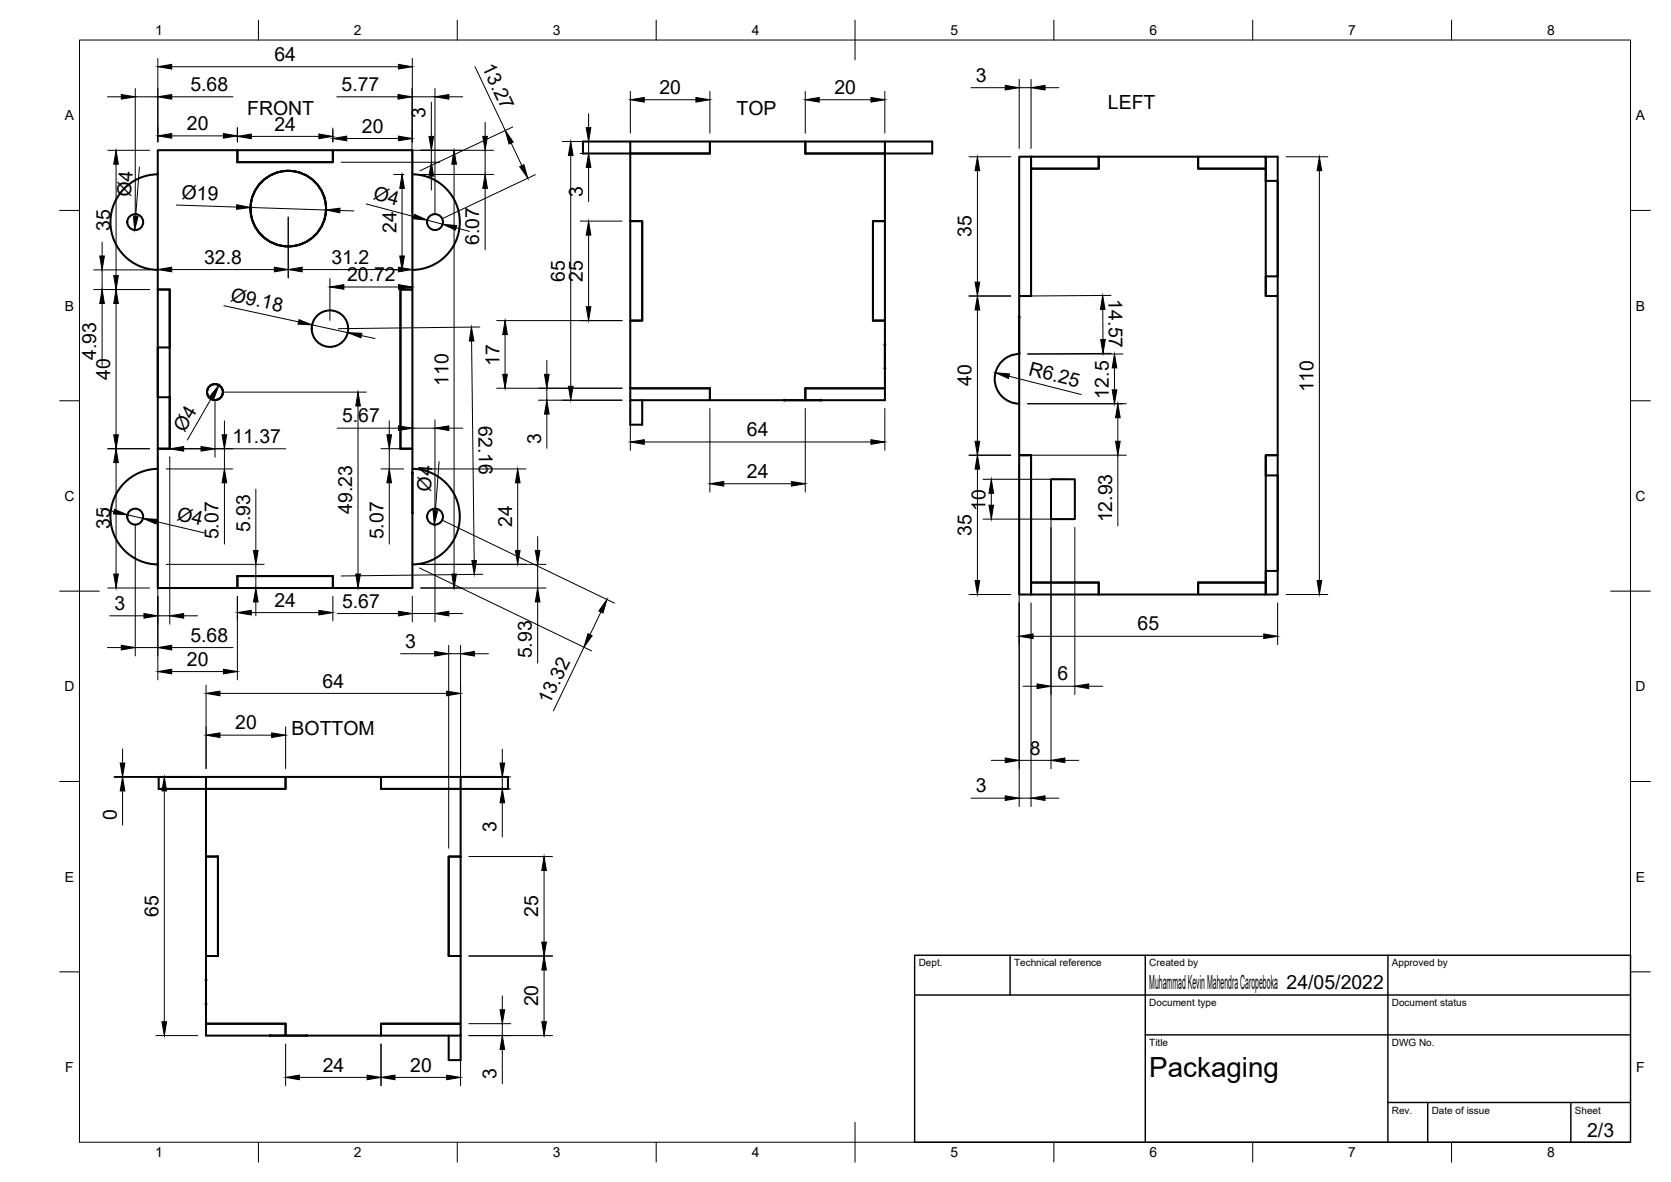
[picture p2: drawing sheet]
<svg xmlns="http://www.w3.org/2000/svg" width="420mm" height="297mm" viewBox="0 0 420 297" stroke-linecap="round" stroke-linejoin="round" font-family="sans-serif">
<!-- layer: Visible -->
<g fill="none" stroke="#000" stroke-width=".51">
<path d="M59.7 37.7h24v3.1h-24zM146.6 35.6h11.9v3h-11.9zM158.5 35.6h20v3h-20M158.5 38.6v17h3v25h-3v17h20M202.5 35.6h20v3h-20M202.5 35.6h-24v3h-20M202.5 38.6h20v17h-3v25h3v17M202.5 35.6v3M222.5 35.6h11.9v3h-11.9M256.3 39.4h2.9v35h-2.9zM259.2 39.4h17.1v3h-17.1M301.3 39.4h17v3h-17z"/>
<path d="M39.7 43.8a12 12 0 0 0-11.9 12 12 12 0 0 0 11.9 12M59.7 40.8v-3.1h-20v35.1h3v14.5v-14.5h-3v40h3M59.7 40.8h24v-3.1h20v35.1h-3v40M103.7 43.8a12 12 0 0 1 11.9 12 12 12 0 0 1-11.9 12M158.5 55.6h3v25h-3zM219.5 55.6h3v25h-3zM318.3 42.4v-3h3v35h-3v-4.9v4.9h3v40h-3v5.1v-5.1h3v35h-3v-5.9v2.9h-17v3h-25v-3h-17.1v-32h-2.9v-40h2.9v-32h17.1v-3h25v3h17v3.1M318.3 45.5h3v24h-3zM318.3 42.4v3.1M100.7 72.8h3v40h-3zM256.3 79.6v9.2M39.7 87.3h3v25.5v-13h-3z"/>
<path d="M158.5 97.6h20v3h-20zM178.5 97.6v3h24v-3M202.5 97.6v3h20v-3M202.5 97.6h20M222.5 86.6v6M256.3 89a6.3 6.3 0 0 0-6.2 6.2 6.3 6.3 0 0 0 6.2 6.3M39.7 117.8a12 12 0 0 0-11.9 12 12 12 0 0 0 11.9 12M42.7 112.8h-3v35h20M100.7 112.8h3v35h-20v-3h-24M103.7 118.8v10M103.7 117.8a12 12 0 0 1 11.9 12 12 12 0 0 1-11.9 12M158.5 100.6v6.1h3v-6.1"/>
<path d="M197.2 100.6h9.2M256.3 114.4h2.9v35h-2.9zM318.3 119.5h3v24h-3zM264.3 120.4h6v10.1h-6zM59.7 144.8h24v3h-24M59.7 144.8v3M259.2 146.4h17.1v3h-17.1zM301.3 146.4h17v3h-17zM39.9 195.2h11.9v3.1h-11.9zM51.8 195.2h20v3.1h-20M95.8 198.3h20v-3.1h11.9v3.1h-11.9M95.8 198.3v-3.1h-24v3.1h-20v17h3"/>
<path d="M95.8 198.3h20M115.8 195.2h-20v3.1M115.8 198.3v17h-3v24.9h3v17.1h-20v3h-24v-3M51.8 215.3h3v24.9h-3zM54.8 215.3v24.9h-3v17.1h20M112.8 215.3h3v24.9h-3zM51.8 257.3h20v3h-20zM51.8 246.3v6M95.8 257.3h20v3h-20zM67.9 260.3h9.2M112.8 260.3v6.1h3v-6.1"/>
<circle cx="34" cy="55.8" r="2"/>
<circle cx="72.5" cy="52.4" r="9.5"/>
<circle cx="109.4" cy="55.8" r="2"/>
<circle cx="54" cy="98.5" r="2"/>
<circle cx="83" cy="82.6" r="4.6"/>
<circle cx="34" cy="129.8" r="2"/>
<circle cx="109.4" cy="129.8" r="2"/>
</g>
<g fill="#000" stroke="#000" stroke-width=".25">
<circle cx="256.3" cy="79.6" r=".24"/>
<circle cx="222.5" cy="86.6" r=".24"/>
<circle cx="222.5" cy="92.6" r=".24"/>
<circle cx="256.3" cy="88.8" r=".24"/>
<circle cx="103.7" cy="118.8" r=".24"/>
<circle cx="197.2" cy="100.6" r=".24"/>
<circle cx="206.3" cy="100.6" r=".24"/>
<circle cx="103.7" cy="128.8" r=".24"/>
<circle cx="51.8" cy="246.3" r=".24"/>
<circle cx="51.8" cy="252.3" r=".24"/>
<circle cx="67.9" cy="260.3" r=".24"/>
<circle cx="77.1" cy="260.3" r=".24"/>
</g>
<!-- layer: Border -->
<g fill="none" stroke="#000" stroke-width=".25">
<path d="M20 10.1h390v276.9h-390zM65 5.1v5M115 5.1v5M165 5.1v5M215 5.1v10M265 5.1v5M315 5.1v5M365 5.1v5M15 52.9h5M410 52.9h5M15 100.7h5M410 100.7h5"/>
<path d="M15 148.6h10M405 148.6h10M15 196.4h5M410 196.4h5M15 244.2h5M410 244.2h5M65 287v5M115 287v5M165 287v5M215 282.1v9.9M265 287v5M315 287v5"/>
<path d="M365 287v5"/>
</g>
<!-- layer: TitleBlock -->
<path d="M230 240.1h180v46.9h-180zM230 250h180M254 240.1v9.9M288 240.1v46.9M349 240.1v46.9M288 260.1h122M349 277.1h61M359 277.1v9.9M395 277.1v9.9" fill="none" stroke="#000" stroke-width=".36"/>
<!-- layer: Dimensions -->
<g fill="none" stroke="#000" stroke-width=".25">
<path d="M39.7 14.7v21M43.2 16.8h57M103.7 14.7v21M119.4 16.7l7.6 16.1M256.3 19.9v17.4M259.2 19.9v17.4M27 24.3h3.5M27.1 37.8h10.5M34 24.3h5.7M34 22.2v31.5M43.2 34.1h13M43.2 24.3h15.4"/>
<path d="M59.7 32v3.7M63.2 34.3h17M83.7 32.2v3.5M84.7 24.3h15.4M85.8 37.8h38.3M87.2 34.8h13M103.6 22.2v31.5M103.6 24.3h5.8M108.5 25.7v8.6M108.5 37.8v3M109.4 22.2v31.5M112.9 24.3h3.5"/>
<path d="M122 30.8v3.5M122 37.8v6M128.5 35.9l2.7 5.7M128.9 31.9l-23.3 11M141.4 35.6h15M143.5 39.1v58M145.9 38.6h10.5M148 28.6v3.5M148 35.6v3M158.5 23v10.5M162 25.1h13M178.5 23v10.5"/>
<path d="M202.5 23v10.5M206 25.1h13M222.5 23v10.5M243.6 39.4h10.5M244.2 22h8.6M256.3 22h2.9M262.8 22h3.5M323.4 39.4h10.5M29.2 41.3v28M35.1 42l-1 12.3M44.4 51.5l15.1 .5M63 52.1l19 .7"/>
<path d="M72.5 54.6v15.2M85.5 52.9l3.5 .1M85.8 40.8h24.8M92.1 51.3l11.9 3.1M99 43.8h2.6M101.1 47.3v17M105.8 43.8h18.3M107.4 55.3l3.9 1.1M108.5 44.3v3.5M114.2 41.3v103M114.7 57.2l3.3 1M122 47.3v15.4"/>
<path d="M134.6 43.9l-23.3 11M145.9 55.6h10.5M148 42.1v8.6M148 59.1v18M245.8 42.9v28M331.7 42.9v103M23.6 72.8h14M23.6 67.8h14M25.7 60.8v3.5M25.7 67.8v5M25.7 76.3v15.5M29.2 76.3v33"/>
<path d="M43.2 67.7h25.8M56.3 76.8l18.8 4.1M76 67.7h24.2M83 70v10.5M86.5 72.1h13.7M99 67.8h2.6M103.7 70v.7M243.6 74.4h10.5M245.8 77.9v33M277.3 77.8v7.5M279.4 74.2l-21 .2M53.3 99.8l-6.2 10.8"/>
<path d="M56.2 98.5h35.9M78.5 81.6l8.9 2M90.9 84.3l3.4 .8M118.6 85.7l.6 55.2M120.6 82.2l-35.5 .4M124.9 80.6h31.5M124.9 97.6h31.5M127 84.1v10M137.5 90.6v3.5M137.5 97.6v3M253.7 94.5l18.2 4.7M258.4 89h23.9"/>
<path d="M279.5 88.8l-21 .1M280.2 92.5v5.5M27.1 112.8h10.5M29.2 116.3v28M39.7 114.9v56M41.8 112.8h30M41.8 117.8h16.7M42.7 114.9v42M54.1 100.6v14.3M56.4 105.8v3.5M56.4 112.8v5M84.8 107.6h15.4"/>
<path d="M90 102v42.3M95.8 112.8h5.8M95.8 117.8h5.7M97.9 105.8v3.5M97.9 112.8v5M103.7 105.5v5.2M103.7 107.6h5.7M105.7 117.8h26.6M109.4 105.5v22.2M110.4 116l-.9 12.3M112.9 107.6h3.5M135.4 100.6h21"/>
<path d="M137.5 104.1v8.6M158.5 102.7v10.5M162 111.1h57M178.5 102.7v21M202.5 102.7v21M222.5 102.7v10.5M243.6 114.4h10.5M245.8 117.9v28M256.3 116.5v86.2M258.4 114.4h24.8M258.4 101.5h24.8M281.1 105v5.9"/>
<path d="M281.1 114.4v17.8M25.3 127.8l3.4 .8M32.1 129.4l3.9 .9M34 131.9v32.9M39.4 131.1l12 2.8M56.4 121.3v15.4M64.3 122.9v15.4M97.9 121.3v15.4M109.4 131.9v24.4M111.3 130.8l43.2 20.8M130.2 121.3v17M135.2 134.8v3.5"/>
<path d="M182 121.6h17M247.2 120.4h21M247.2 130.5h21M249.3 124v3M264.3 122.6v70.6M270.3 132.6v41.9M27.1 147.8h10.5M27.6 154.8h8.6M39.7 154.8h3M41.8 147.8h50.3M41.8 141.8h24.6M46.2 154.8h3.5"/>
<path d="M59.7 149.9v21M63.2 154h17M64.3 141.8v6M64.3 151.3v3.5M83.7 149.9v6.1M84.8 154.2h15.4M103.7 149.9v6.4M103.7 154.2h5.7M105.5 142.7l43.2 20.9M105.7 141.8h31.6M105.8 147.8h31.5M112.9 154.2h3.5"/>
<path d="M121.4 144.3l-35.6 .4M135.2 141.8v6M135.2 151.3v15.4M151.1 153.8l-2.7 5.7M243.6 149.4h10.5M259.2 151.5v51.2M259.8 159.9h58M321.2 151.5v10.5M323.4 149.4h10.5M27 162.7h3.5M34 162.7h5.7M43.2 162.7h15.4"/>
<path d="M43.2 168.8h13M51.8 172.2v21M55.3 174.3h57M100.7 164.3h8.6M112.8 162.2v51M112.8 164.3h3M115.8 162.2v51M119.3 164.3h3.5M146.8 162.7l-7.7 15.9M257.3 172.5h3.5M264.3 172.5h6M273.7 172.5h3.6"/>
<path d="M30.8 188.3v3.5M30.8 198.8v8.5M39.2 195.2h10.5M41.3 198.8v58M49.7 195.2h-21h21M55.3 184.7h13M71.8 182.7v10.5M117.9 195.2h10.5M117.9 198.3h10.5M126.3 188.3v3.5M126.3 195.2v3.1M249.3 191.1h3.5"/>
<path d="M256.3 191.1h8M267.8 191.1h3.5M117.9 215.3h21M126.3 201.7v8.6M136.8 218.8v18M244.2 200.6h8.6M256.3 200.6h2.9M262.8 200.6h3.5M117.9 257.2h10.5M117.9 240.2h21M126.3 250.3v3.5M126.3 257.2v3.1"/>
<path d="M136.8 243.8v13M39.2 260.3h10.5M71.8 262.3v10.5M75.3 270.7h17M95.8 262.3v10.5M99.3 270.7h13M115.8 262.3v10.5M117.9 260.3h21M126.3 263.7v8.6"/>
</g>
<g fill="#000" stroke="#000" stroke-width=".25">
<path d="M39.7 16.8l3.5-.6v1.1zM100.2 16.2l3.5 .6-3.5 .5zM30.5 23.8l3.5 .5-3.5 .6zM39.7 34.1l3.5-.5v1.1zM39.7 24.3l3.5-.5v1.1zM56.2 33.6l3.5 .5-3.5 .6zM59.7 34.3l3.5-.6v1.1zM80.2 33.7l3.5 .6-3.5 .5zM83.7 34.8l3.5-.6v1.2zM100.1 23.8l3.5 .5-3.5 .6zM100.2 34.2l3.5 .6-3.5 .6zM107.9 34.3h1.1l-.5 3.5z"/>
<path d="M109.4 24.3l3.5-.5v1.1zM121.4 34.3h1.2l-.6 3.5zM127 32.8l2.1 2.9-1.1 .5zM143.5 35.6l.6 3.5h-1.2zM147.4 32.1h1.2l-.6 3.5zM158.5 25.1l3.5-.6v1.2zM175 24.5l3.5 .6-3.5 .6zM202.5 25.1l3.5-.6v1.2zM219 24.5l3.5 .6-3.5 .6zM252.8 21.4l3.5 .6-3.5 .6zM259.2 22l3.6-.6v1.2zM29.2 37.8l.6 3.5h-1.2z"/>
<path d="M33.5 54.3l1.2 .1-.8 3.4zM59.5 51.4l3.5 .7-3.5 .5zM82 52.8l3.5-.5-.1 1.2zM101.1 43.8l.6 3.5h-1.2zM104.2 53.9l3.2 1.4-3.5-.3zM108.5 40.8l.5 3.5h-1.1zM114.2 37.8l.6 3.5h-1.2zM111.3 56.4l3.5 .3-.3 1.1zM122 43.8l.6 3.5h-1.2zM130.7 41.9l1-.5 1 3.4zM148 55.6l.6 3.5h-1.2zM148 38.6l.6 3.5h-1.2z"/>
<path d="M245.8 39.4l.5 3.5h-1.1zM331.7 39.4l.6 3.5h-1.1zM25.1 64.3h1.1l-.5 3.5zM25.7 72.8l.5 3.5h-1.1zM28.6 69.3h1.2l-.6 3.5zM29.2 72.8l.6 3.5h-1.2zM39.7 67.7l3.5-.6v1.2zM69 67.1l3.5 .6-3.5 .6zM72.5 67.7l3.5-.6v1.2zM83 72.1l3.5-.6v1.2zM100.2 67.1l3.5 .6-3.5 .6zM100.2 71.5l3.5 .6-3.5 .6z"/>
<path d="M100.5 64.3h1.2l-.6 3.5zM147.4 77.1h1.2l-.6 3.5zM245.2 70.9h1.1l-.5 3.5zM245.8 74.4l.5 3.5h-1.1zM277.3 74.3l.6 3.5h-1.2zM55.1 96.8l-1.3 3.3-1-.5zM75.2 80.3l3.3 1.3-3.6-.1zM87.4 83.6l3.6 .2-.3 1.1zM118.5 82.2l.7 3.5h-1.2zM127 80.6l.6 3.5h-1.2zM126.4 94.1h1.2l-.6 3.5zM136.9 94.1h1.2l-.6 3.5z"/>
<path d="M142.9 97.1h1.2l-.6 3.5zM250.3 93.7l3.5 .3-.2 1.1zM276.8 85.3h1.1l-.6 3.5zM280.2 89l.6 3.5h-1.1zM279.7 98h1.1l-.6 3.5zM28.6 109.3h1.2l-.6 3.5zM29.2 112.8l.6 3.5h-1.2zM42.7 112.8l3.5-.6v1.2zM50.5 112.2l3.6 .6-3.6 .6zM55.8 109.3h1.2l-.6 3.5zM90 98.5l.6 3.5h-1.1zM97.3 109.3h1.1l-.5 3.5z"/>
<path d="M100.2 107l3.5 .6-3.5 .6zM109.4 107.6l3.5-.6v1.2zM137.5 100.6l.6 3.5h-1.2zM158.5 111.1l3.5-.6v1.2zM219 110.5l3.5 .6-3.5 .6zM245.2 110.9h1.1l-.5 3.5zM245.8 114.4l.5 3.5h-1.1zM281.1 101.5l.6 3.5h-1.2zM280.5 110.9h1.2l-.6 3.5zM28.8 128l3.3 1.4-3.6-.3zM36 130.3l3.5 .2-.3 1.2zM56.4 117.8l.6 3.5h-1.2z"/>
<path d="M63.7 138.3h1.2l-.6 3.5zM97.9 117.8l.5 3.5h-1.1zM108.9 128.3l1.1 .1-.8 3.4zM130.2 117.8l.6 3.5h-1.2zM129.6 138.3h1.2l-.6 3.5zM134.6 138.3h1.2l-.6 3.5zM178.5 121.6l3.5-.6v1.2zM199 121l3.5 .6-3.5 .6zM249.3 120.4l.5 3.6h-1.1zM248.7 127h1.1l-.5 3.5zM28.6 144.3h1.2l-.6 3.5zM36.2 154.2l3.5 .6-3.5 .5z"/>
<path d="M42.7 154.8l3.5-.6v1.1zM59.7 154l3.5-.6v1.1zM64.3 147.8l.6 3.5h-1.2zM80.2 153.4l3.5 .6-3.5 .5zM89.5 144.3h1.1l-.6 3.5zM100.2 153.6l3.5 .6-3.5 .6zM109.4 154.2l3.5-.6v1.2zM113.6 144.3h1.2l-.6 3.5zM118.6 140.9h1.2l-.5 3.4zM135.2 147.8l.6 3.5h-1.2zM147.8 159.2l1.1 .6-2.1 2.9zM152.6 150.7l-1 3.4-1-.5z"/>
<path d="M245.2 145.9h1.1l-.5 3.5zM256.3 159.9l3.5-.6v1.2zM317.8 159.3l3.4 .6-3.4 .6zM331.2 145.9h1.1l-.6 3.5zM30.5 162.2l3.5 .5-3.5 .6zM39.7 162.7l3.5-.5v1.1zM39.7 168.8l3.5-.6v1.1zM51.8 174.3l3.5-.6v1.1zM56.2 168.2l3.5 .6-3.5 .5zM109.3 163.7l3.5 .6-3.5 .6zM112.3 173.7l3.5 .6-3.5 .5zM115.8 164.3l3.5-.6v1.2z"/>
<path d="M260.8 171.9l3.5 .6-3.5 .5zM270.3 172.5l3.4-.6v1.1zM30.2 191.8h1.2l-.6 3.4zM30.8 195.2l.6 3.6h-1.2zM41.3 195.2l.6 3.6h-1.2zM51.8 184.7l3.5-.5v1.1zM68.3 184.2l3.5 .5-3.5 .6zM125.7 191.8h1.2l-.6 3.4zM252.8 190.5l3.5 .6-3.5 .6zM252.8 200l3.5 .6-3.5 .6zM259.2 200.6l3.6-.6v1.2zM264.3 191.1l3.5-.6v1.2z"/>
<path d="M126.3 198.3l.6 3.4h-1.2zM136.8 215.3l.6 3.5h-1.2zM136.2 236.8h1.2l-.6 3.4zM40.7 256.8h1.2l-.6 3.5zM125.7 253.8h1.2l-.6 3.4zM136.2 256.8h1.2l-.6 3.5zM136.8 240.2l.6 3.6h-1.2zM71.8 270.7l3.5-.5v1.1zM92.3 270.2l3.5 .5-3.5 .6zM95.8 270.7l3.5-.5v1.1zM112.3 270.2l3.5 .5-3.5 .6zM126.3 260.3l.6 3.4h-1.2z"/>
<circle cx="30.8" cy="195.2" r=".11"/>
</g>
<text font-size="7" x="289" y="270.6">Packaging</text>
<g font-size="4.9">
<text x="69" y="15.3">64</text>
<text x="121.1" y="16.9" transform="rotate(65 121.1 16.9)">13.27</text>
<text x="47.9" y="22.9">5.68</text>
<text x="85.9" y="22.9">5.77</text>
<text x="165.8" y="23.6">20</text>
<text x="209.8" y="23.6">20</text>
<text x="245.4" y="20.6">3</text>
<text x="62.1" y="28.9">FRONT</text>
<text x="107" y="29.6" transform="rotate(-90 107 29.6)">3</text>
<text x="185.2" y="28.9">TOP</text>
<text x="278.6" y="27.5">LEFT</text>
<text x="47" y="32.7">20</text>
<text x="69" y="32.9">24</text>
<text x="91" y="33.3">20</text>
<text x="32.9" y="49.5" transform="rotate(-86 32.9 49.5)">Ø4</text>
<text x="45.6" y="50" transform="rotate(2 45.6 50)">Ø19</text>
<text x="93.6" y="50.1" transform="rotate(15 93.6 50.1)">Ø4</text>
<text x="146.5" y="49.5" transform="rotate(-90 146.5 49.5)">3</text>
<text x="27.7" y="58" transform="rotate(-90 27.7 58)">35</text>
<text x="99.7" y="58.5" transform="rotate(-90 99.7 58.5)">24</text>
<text x="244.3" y="59.6" transform="rotate(-90 244.3 59.6)">35</text>
<text x="120.5" y="61.5" transform="rotate(-90 120.5 61.5)">6.07</text>
<text x="51.3" y="66.3">32.8</text>
<text x="83.4" y="66.3">31.2</text>
<text x="87.3" y="70.7">20.72</text>
<text x="142" y="70.8" transform="rotate(-90 142 70.8)">65</text>
<text x="146.5" y="70.8" transform="rotate(-90 146.5 70.8)">25</text>
<text x="57.8" y="75.6" transform="rotate(12 57.8 75.6)">Ø9.18</text>
<text x="278.7" y="75.3" transform="rotate(90 278.7 75.3)">14.57</text>
<text x="24.2" y="90.5" transform="rotate(-90 24.2 90.5)">4.93</text>
<text x="27.7" y="95.4" transform="rotate(-90 27.7 95.4)">40</text>
<text x="125.6" y="92" transform="rotate(-90 125.6 92)">17</text>
<text x="258.4" y="94.2" transform="rotate(14 258.4 94.2)">R6.25</text>
<text x="112.7" y="97" transform="rotate(-90 112.7 97)">110</text>
<text x="244.3" y="97" transform="rotate(-90 244.3 97)">40</text>
<text x="278.8" y="100.1" transform="rotate(-90 278.8 100.1)">12.5</text>
<text x="330.3" y="98.6" transform="rotate(-90 330.3 98.6)">110</text>
<text x="86" y="106.1">5.67</text>
<text x="120.3" y="107.2" transform="rotate(89 120.3 107.2)">62.16</text>
<text x="46.4" y="108.8" transform="rotate(-60 46.4 108.8)">Ø4</text>
<text x="58.4" y="111.3">11.37</text>
<text x="136" y="111.5" transform="rotate(-90 136 111.5)">3</text>
<text x="187.8" y="109.6">64</text>
<text x="108.3" y="123.5" transform="rotate(-86 108.3 123.5)">Ø4</text>
<text x="187.8" y="120.2">24</text>
<text x="44.3" y="130.7" transform="rotate(13 44.3 130.7)">Ø4</text>
<text x="88.6" y="129.2" transform="rotate(-90 88.6 129.2)">49.23</text>
<text x="247.8" y="128.3" transform="rotate(-90 247.8 128.3)">10</text>
<text x="279.6" y="131.3" transform="rotate(-90 279.6 131.3)">12.93</text>
<text x="27.7" y="133" transform="rotate(-90 27.7 133)">35</text>
<text x="55" y="135.5" transform="rotate(-90 55 135.5)">5.07</text>
<text x="62.9" y="133.6" transform="rotate(-90 62.9 133.6)">5.93</text>
<text x="96.4" y="135.5" transform="rotate(-90 96.4 135.5)">5.07</text>
<text x="128.8" y="132.5" transform="rotate(-90 128.8 132.5)">24</text>
<text x="244.3" y="134.6" transform="rotate(-90 244.3 134.6)">35</text>
<text x="28.8" y="153.3">3</text>
<text x="69" y="152.6">24</text>
<text x="86" y="152.7">5.67</text>
<text x="47.9" y="161.3">5.68</text>
<text x="286" y="158.4">65</text>
<text x="47" y="167.3">20</text>
<text x="101.9" y="162.8">3</text>
<text x="133.7" y="165.5" transform="rotate(-90 133.7 165.5)">5.93</text>
<text x="81.1" y="172.8">64</text>
<text x="265.9" y="171">6</text>
<text x="138.2" y="177.2" transform="rotate(-64 138.2 177.2)">13.32</text>
<text x="59.1" y="183.3">20</text>
<text x="73.3" y="184.6">BOTTOM</text>
<text x="258.9" y="189.6">8</text>
<text x="245.4" y="199.1">3</text>
<text x="29.4" y="206.1" transform="rotate(-90 29.4 206.1)">0</text>
<text x="124.8" y="209.2" transform="rotate(-90 124.8 209.2)">3</text>
<text x="39.9" y="230.5" transform="rotate(-90 39.9 230.5)">65</text>
<text x="135.3" y="230.4" transform="rotate(-90 135.3 230.4)">25</text>
<text x="289" y="248.5">Muhammad Kevin Mahendra Caropeboka 24/05/2022</text>
<text x="135.3" y="252.9" transform="rotate(-90 135.3 252.9)">20</text>
<text x="81.1" y="269.4">24</text>
<text x="103.1" y="269.3">20</text>
<text x="124.8" y="271.2" transform="rotate(-90 124.8 271.2)">3</text>
<text x="399.1" y="285.7">2/3</text>
</g>
<g font-size="3.5">
<text x="39" y="8.8">1</text>
<text x="89" y="8.8">2</text>
<text x="139" y="8.8">3</text>
<text x="189" y="8.8">4</text>
<text x="239" y="8.8">5</text>
<text x="289" y="8.8">6</text>
<text x="339" y="8.8">7</text>
<text x="389" y="8.8">8</text>
<text x="16.3" y="30.2">A</text>
<text x="411.3" y="30.2">A</text>
<text x="16.3" y="78">B</text>
<text x="411.3" y="78">B</text>
<text x="16.2" y="125.9">C</text>
<text x="411.2" y="125.9">C</text>
<text x="16.2" y="173.7">D</text>
<text x="411.2" y="173.7">D</text>
<text x="16.3" y="221.6">E</text>
<text x="411.3" y="221.6">E</text>
<text x="16.4" y="269.4">F</text>
<text x="411.4" y="269.4">F</text>
<text x="39" y="290.8">1</text>
<text x="89" y="290.8">2</text>
<text x="139" y="290.8">3</text>
<text x="189" y="290.8">4</text>
<text x="239" y="290.8">5</text>
<text x="289" y="290.8">6</text>
<text x="339" y="290.8">7</text>
<text x="389" y="290.8">8</text>
</g>
<g font-size="2.5">
<text x="231" y="242.9">Dept.</text>
<text x="255" y="242.9">Technical reference</text>
<text x="289" y="242.9">Created by</text>
<text x="350" y="242.9">Approved by</text>
<text x="289" y="252.8">Document type</text>
<text x="350" y="252.8">Document status</text>
<text x="289" y="262.9">Title</text>
<text x="350" y="262.9">DWG No.</text>
<text x="350" y="279.9">Rev.</text>
<text x="360" y="279.9">Date of issue</text>
<text x="396" y="279.9">Sheet</text>
</g>
</svg>
